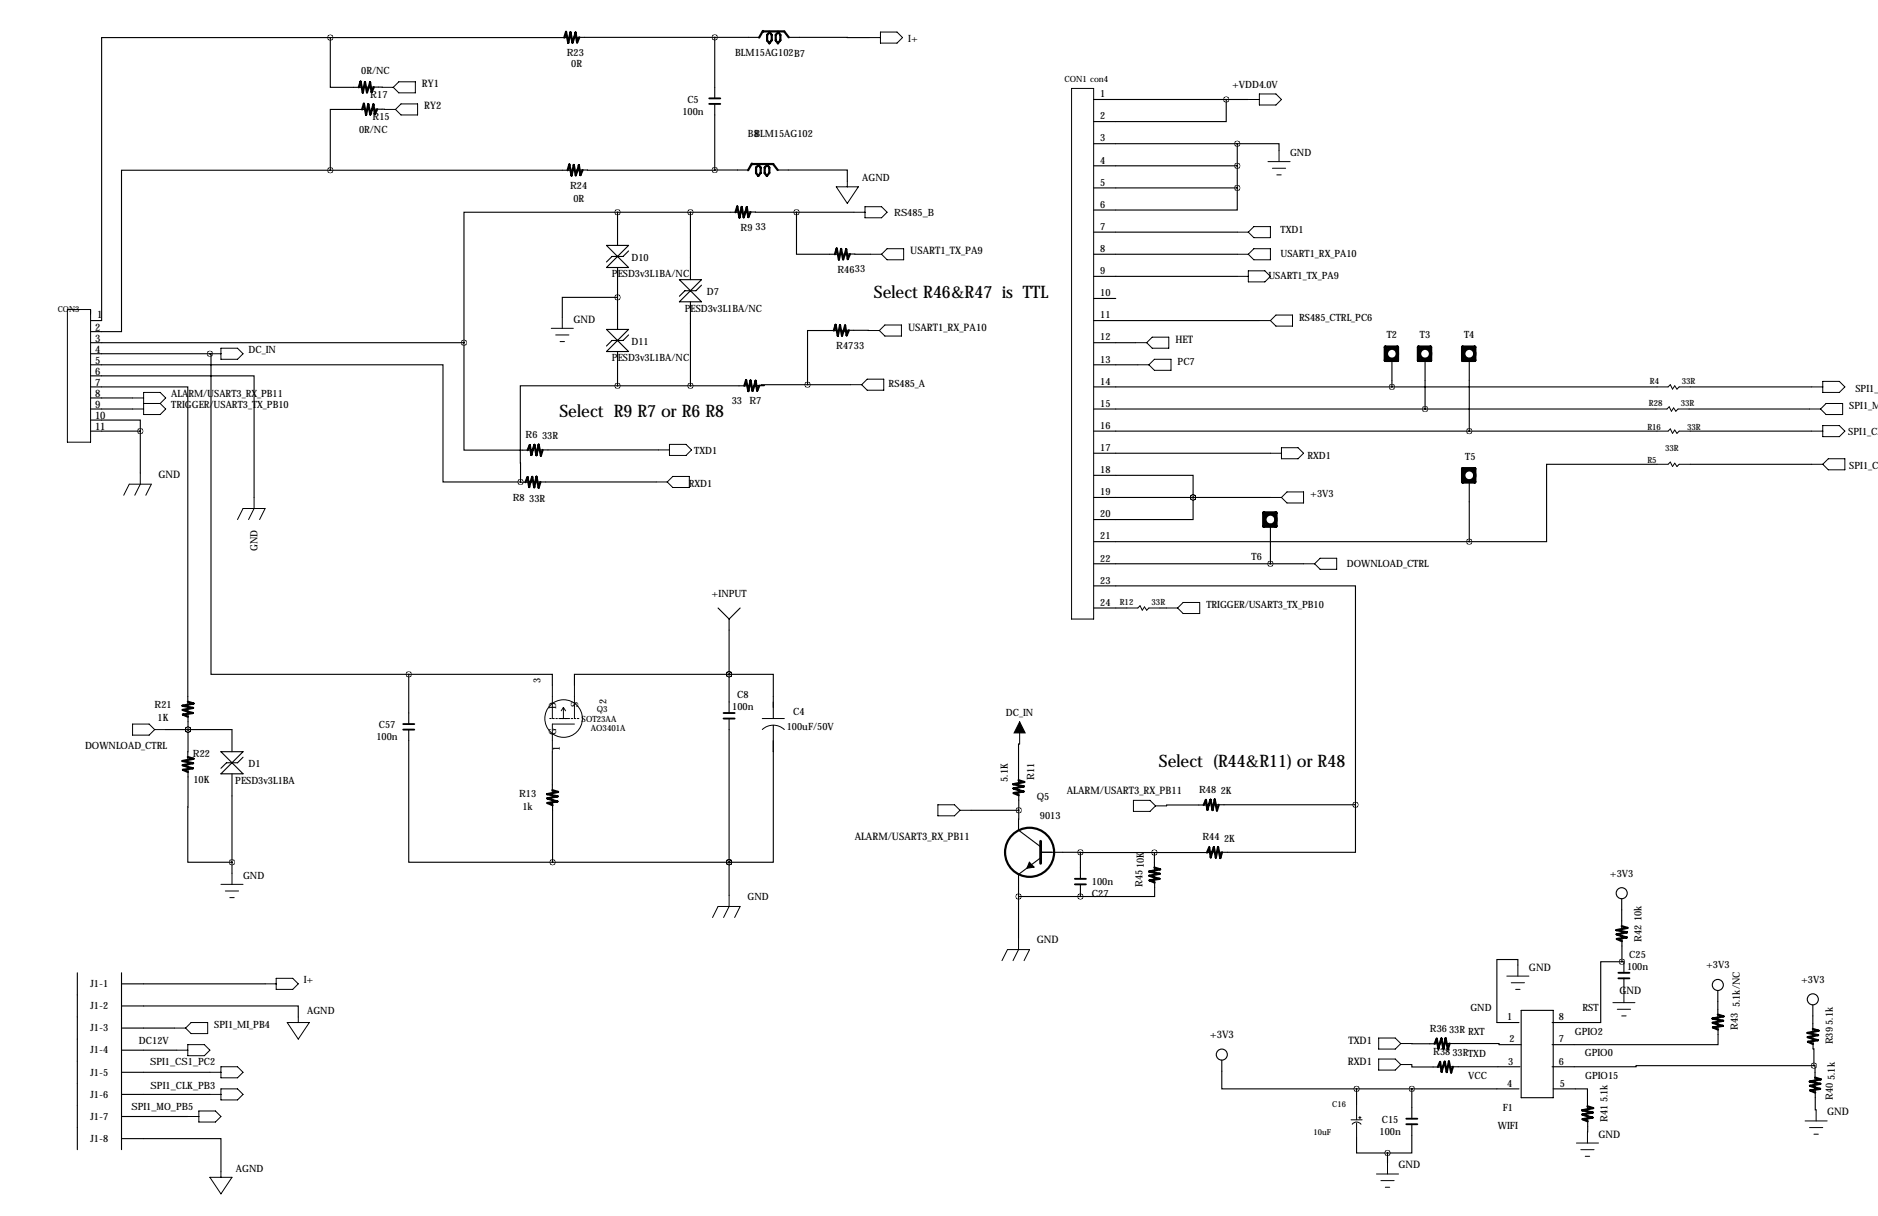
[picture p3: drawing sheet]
<svg xmlns="http://www.w3.org/2000/svg" width="432mm" height="279mm" viewBox="0 0 432 279" stroke-linecap="round" stroke-linejoin="round" font-family="sans-serif">
<g fill="none" stroke="#000" stroke-width=".23">
<path d="M199.9 8.6h2.5M202.4 7.4h3.8l1.3 1.2-1.3 1.3h-3.8zM87.9 20.1h2.5M88.4 25.1h2.5M90.4 20.1l1.3-1.3h3.8v2.5h-3.8zM92.2 23.9h3.8v2.5h-3.8l-1.3-1.3zM246.4 20.3h5.1v121.9h-5.1zM287 22.9h2.6M289.6 21.6h3.8l1.2 1.3-1.2 1.2h-3.8zM291.5 37.1h5.1M292.6 38.7h3M294.1 34.6v2.5"/>
<path d="M192.3 42.9h5.1l-2.6 3.8zM194.8 41.7v1.2M196.3 48.8h2.6M198.9 47.5h3.8l1.3 1.3-1.3 1.2h-3.8zM200.2 58.4h2.5M204 57.2h3.8v2.5h-3.8l-1.3-1.3zM284.5 58.4h2.5M284.5 53.3h2.5M287 58.4l1.3-1.2h3.8v2.5h-3.8zM287 53.3l1.3-1.2h3.8v2.5h-3.8zM293.6 40.2h1M15.5 71.1h5.3v30.5h-5.3z"/>
<path d="M126.7 75.4h5.1M127.8 77h3M128.8 78.5h1M129.3 72.9v2.5M199.6 75.9h2.6M203.5 74.7h3.8v2.5h-3.8l-1.3-1.3zM261.1 78.7h2.6M264.9 77.5h3.8v2.5h-3.8l-1.2-1.3zM284.5 63.5h2.5M287 62.2h3.8l1.3 1.3-1.3 1.3h-3.8zM289.6 73.7h2.5M292.1 73.7l1.3-1.3h3.8v2.5h-3.8z"/>
<path d="M30.5 94h2.5M30.5 91.4h2.5M33 90.2h3.8l1.3 1.2-1.3 1.3 1.3 1.3-1.3 1.2h-3.8zM33 92.7h3.8M48.3 81.3h2.5M50.8 80h3.8l1.3 1.3-1.3 1.2h-3.8zM195.6 88.4h2.5M198.1 88.4l1.3-1.3h3.8v2.6h-3.8zM261.6 83.8h2.6M264.2 83.8l1.2-1.3h3.8v2.6h-3.8zM380.7 94h2.6l.5-.5 .5 1 .5-.8 .5 .8 .5-.5h2.6M381 88.9h2.5l.5-.5 .6 1 .5-.8 .5 .8 .5-.5h2.5"/>
<path d="M381 99.1h2.5l.5-.5 .6 1 .5-.8 .5 .8 .5-.5h2.5M416.1 94h2.5M416.6 88.9h2.5M416.6 99.1h2.5M419.1 87.6h3.8l1.3 1.3-1.3 1.3h-3.8zM419.1 97.8h3.8l1.3 1.3-1.3 1.2h-3.8zM419.9 92.7h3.8v2.5h-3.8l-1.3-1.2zM28.4 113.8l1.3-2.5h5.1l-1.3 2.5M32.3 108.7v2.6l-1.3 2.5M54.6 119.4l1.3-2.6h5.1l-1.3 2.6M58.4 114.3v2.5l-1.3 2.6M150.9 110.7h2.5"/>
<path d="M151.4 103.4h2.5M153.9 102.1h3.8l1.3 1.3-1.3 1.2h-3.8zM154.7 109.5h3.8v2.5h-3.8l-1.3-1.3zM292.1 104.1h2.5M292.1 114.3h2.5M294.6 102.9h3.8l1.3 1.2-1.3 1.3h-3.8zM295.9 113h3.8v2.6h-3.8l-1.3-1.3zM381 106.7h2.5l.5-.5 .6 1 .5-.8 .5 .8 .5-.5h2.5M416.6 106.7h2.5M420.4 105.4h3.8v2.5h-3.8l-1.3-1.2zM259.1 139.7h2.5l.5-.5 .5 1 .5-.8 .6 .8 .5-.5h2.5M268.2 139.7h2.6"/>
<path d="M272 138.4h3.8v2.6h-3.8l-1.2-1.3zM299.7 129.5h2.6M302.3 129.5l1.2-1.2h3.8v2.5h-3.8zM127 157.5v7.6M132.1 157.5v7.6M30.5 166.4h3.8l1.3 1.2-1.3 1.3h-3.8zM35.6 167.6h2.5M128.8 165.1h1.8M129.5 162.6v2.5M129.5 162.6l-.5 .7M129.5 162.6l.5 .7M132.1 166.4h-5.1v6.3"/>
<path d="M175.3 165.1h5M175.3 167.6a3.7 3.7 0 0 1 5 0M234.4 165.9v5M215.6 184.9h3.9l1.2 1.3-1.2 1.3h-3.9zM220.7 186.2h2.6M260.6 183.9h3.8l1.3 1.3-1.3 1.2h-3.8zM265.7 185.2h2.5M50.8 203.2h5.1M51.8 204.7h3.1M52.8 206.2h1M53.3 200.7v2.5M163.8 210.8l1.3-2.5h5.1l-1.3 2.5"/>
<path d="M167.6 205.7v2.6l-1.2 2.5M234.2 215.6v2.6l-1.3 2.5M40.1 236.2h2.6M42.7 236.2l1.2-1.3h3.9v2.6h-3.9zM61 226.1h2.5M63.5 224.8h3.8l1.3 1.3-1.3 1.2h-3.8zM66 234.9h5.1l-2.5 3.9zM68.6 233.7v1.2M230.4 220.7l1.2-2.5h5.1l-1.2 2.5M317 238.5h3.8l1.3 1.3-1.3 1.2h-3.8zM322.1 239.8h2.5M346.5 224.3h5"/>
<path d="M347.5 225.8h3M348.5 227.3h1M349 221.7v2.6M370.8 230.4h5.1M371.9 231.9h3M372.9 233.4h1M373.4 227.8v2.6M40.6 241.3h2.6M43.2 240h3.8l1.3 1.3-1.3 1.3h-3.8zM43.2 256.5h2.5M45.7 255.3h3.8l1.3 1.2-1.3 1.3h-3.8zM48.3 246.4h2.5"/>
<path d="M48.3 251.5h2.5M50.8 245.1h3.8l1.3 1.3-1.3 1.2h-3.8zM50.8 250.2h3.8l1.3 1.3-1.3 1.2h-3.8zM310.6 257.3h2.6M310.9 258.3a1.27 1.27 0 0 1 2 0M311.9 253.7v3.6M311.9 258.1v3.3M312.4 256.8h.5M312.7 256.5v.5M317 243.3h3.8l1.3 1.3-1.3 1.3h-3.8zM322.1 244.6h2.5M415 257.6h5.1"/>
<path d="M416.1 259.1h3M417.6 255v2.6M48.3 270.5h5l-2.5 3.8zM50.8 269.2v1.3M316.5 269.7h5.1M317.5 271.3h3M318.5 272.8h1M319 267.2v2.5M362.5 262.6h5M363.5 264.2h3M364.5 265.7h1M365 260.1v2.5"/>
<path d="M417.1 260.6h1"/>
<circle cx="129.6" cy="165.1" r="4.3"/>
</g>
<g fill="none" stroke="#000" stroke-width=".25">
<path d="M75.9 8.6h-52.5v65.1h-2.6M75.9 8.6v11.5h7.9M75.9 8.6h55.2M131.8 8.6h42.9M164.3 8.6v14M181.3 8.6h18.6M75.9 39.1h-48v37.1h-7.1M75.9 39.1h55.9M84.5 20l3.4 .1M84.6 25.1h-8.7v14M85.3 25.1h3.1M132.5 39.1h31.8"/>
<path d="M164.3 23.9v15.2M164.3 39.1h7.8M178.7 39.1h16.1v2.6M251.5 22.9h35.5M251.5 33h33M251.5 38.1h33M281.9 22.9v5h-30.4M284.5 33h9.6v1.6M284.5 33v10.2M139.4 56.4h5.1l-5.1 5.1h5.1zM142 48.8h-35.3v29.9M142 48.8h28.4"/>
<path d="M142 48.8v7.6M144.5 57.7l-1.2 1.2h-2.6l-1.3 1.3M158.7 48.8v15.5M171.1 48.7l12 .1M183.1 48.8v9.6h10.2M183.1 48.8h13.2M194 58.4h6.2M251.5 43.2h33M251.5 53.3h33M251.5 58.4h33M284.5 43.2v5.1h-33M20.8 78.7h85.9"/>
<path d="M106.7 78.7v24.7h16M139.4 75.7h5.1l-5.1 5.1h5.1zM142 68.3h-12.7v4.6M142 61.5v14.2M144.5 77l-1.2 1.2h-2.6l-1.3 1.3M156.2 64.3h5.1l-5.1 5h5.1zM158.7 69.3v19.3M161.3 65.5l-1.3 1.3h-2.5l-1.3 1.3M193 75.9h-7.3v12.5M193.8 75.9h5.8M251.5 63.5h33M251.5 68.6h5"/>
<path d="M251.5 73.7h38.1M251.5 78.7h9.6M20.8 86.4h37.6v27.9M20.8 96.5h11.5v2.6M20.8 83.8h81.1v26.9h17.8M20.8 88.9h22.4v73.7M20.8 94h9.7M20.8 99.1h11.5M20.8 81.3h27.5M20.8 91.4h9.7M32.3 99.1v9.6M48.3 81.3h.2v73.6h45.5"/>
<path d="M48.3 81.3h.1M142 88.6h-22.4l.1 22.1M142 80.8v7.8M142 88.6h30.5M185.7 88.4h-10.7v.2h.7h-2.5M185.7 88.4h9.9M251.5 83.8h10.1M251.5 88.9h129.5M251.5 94h129.2M251.5 99.1h129.5M320 82.3v6.6M327.7 82.3v11.7"/>
<path d="M337.8 82.3v16.8M388.4 94h27.7M388.6 88.9h28M388.6 99.1h28M119.7 110.8h2.5M119.7 110.7v.1M122.9 110.7h28M123.4 103.4h28M251.5 109.2h22.8v5.1M251.5 104.1h40.6M251.5 114.3h40.6M274.3 114.3h.1"/>
<path d="M274.3 114.3v5.1h-22.8M337.8 110.2v14.3M381 106.7h-25.4v17.8h-17.8M388.6 106.7h28M165.1 139.7l2.5 2.5M170.2 139.7l-2.6 2.5M251.5 134.6h60.2v50.3M251.5 124.5h86.3M251.5 129.5h48.2M251.5 139.7h7.6M266.7 139.7h1.5M292.1 120.4v9.1"/>
<path d="M94 154.9h33v2.6M94 154.9v11.5M167.6 154.9h-35.5v2.6M167.6 154.9h.1M167.6 154.9h10.2v10.2M167.6 142.2v21.6M38.1 167.6h15.2v5.1M43.2 176v22.1h10.1M43.2 167.6v7.7M43.2 167.6h.1M43.2 163.3v4.3M50.8 172.7h5.1l-5.1 5.1h5.1z"/>
<path d="M53.3 177.8v22.9M55.9 174l-1.3 1.3h-2.5l-1.3 1.2M94 167.6v30.5h33.1M127 172.7v10.2M167.6 165.1v40.6M177.8 166.6v31.5h-10.2M234.4 170.9h-.2v9.7M127.1 183.6v14.5M127.1 198.1h40.5M167.6 198.1h.1M223.3 186.2h10.9M234.2 186.2v4.6l5.1 3.8"/>
<path d="M234.2 181.3v4.9M239.3 195.8h9.1M239.3 197.1l-5.1 3.8v14.7M248.4 195.8l17 .1M248.4 195.8v6.1M265.4 195.9h13.5M265.4 195.9v4.8M278.2 185h-10v.2M278.9 184.9h32.8M311.7 184.9v10.9h-32M234.2 206h14.2M248.4 203.2v2.8"/>
<path d="M265.5 201.4v4.6h-17.1M372.9 206.5v7.6M372.9 214.8v6.2M17.8 223.5v40.7M27.9 231.1h40.7v2.6M27.9 223.5v40.7M27.9 226.1h33.1M27.9 236.2h12.2M324.6 239.8h6.7M332 239.8h12.7v.2h5.1M349 221.7v-1.2h-4.8v14.4h5M349.8 232.2h7.3v20h-7.3z"/>
<path d="M372.9 221h-4.9v13.9h-11.1M372.9 221h.5v2.5M373.4 224.8v3M395 227.6v6.8M395 235.2v4.8h-38.1M416.8 230.9v6.8M416.9 238.5v2.5h.2v3.9M27.9 241.3h12.7M27.9 246.4h20.4M27.9 251.5h20.4M27.9 256.5h15.3M280.9 243.6v6.6h31"/>
<path d="M311.9 250.2h37.3M311.9 250.2v3.5M324.6 258.3v6.6h-5.6M324.6 244.6v.6h7.4M324.6 250.2v6.8M332.7 245.1h16.8M357.1 250.2h7.9v5.3M365 256.2v3.9M417.1 244.9h-40.9v.2h-19.3M417.1 244.9h.2v4M417.4 249.6v5.4h.2M27.9 261.6h22.9v7.6"/>
<path d="M311.9 261.4v3.5h7.1M319 264.9v2.3"/>
<circle cx="372.9" cy="205.2" r="1.27"/>
<circle cx="395" cy="226.3" r="1.27"/>
<circle cx="416.8" cy="229.6" r="1.27"/>
<circle cx="280.9" cy="242.3" r="1.27"/>
</g>
<g fill="none" stroke="#000" stroke-width=".76">
<path d="M318.5 79.8h2.8v3h-2.8zM326.1 79.8h2.8v3h-2.8zM336.3 79.8h2.8v3h-2.8zM290.6 117.9h2.8v3h-2.8zM336.3 107.7h2.8v3h-2.8z"/>
<circle cx="320" cy="81.3" r="1.27"/>
<circle cx="327.7" cy="81.3" r="1.27"/>
<circle cx="337.8" cy="81.3" r="1.27"/>
<circle cx="292.1" cy="119.4" r="1.27"/>
<circle cx="337.8" cy="109.2" r="1.27"/>
</g>
<path d="M163.1 23.9h2.5M163.1 22.6h2.5M92.7 167.6h2.5M92.7 166.4h2.5M166.4 165.1h2.5M166.4 163.8h2.5M247.1 203.2h2.6M247.1 201.9h2.6M372.1 224.8h2.5M372.1 223.5h2.5M323.3 258.3h2.6M323.3 257h2.6" fill="none" stroke="#000" stroke-width=".43"/>
<g fill="none" stroke="#000" stroke-width=".51">
<path d="M133.2 8.6l-.5 1.2-.4-2.3-.7 2.3-.4-2.4-.5 2.5-.6-2.6-.4 1.3M175.4 7.1l-.9 1.5M176.9 7.3l.5 .7v1.2l-.5 .8-.5-.7v-1.3l.5-.6M178.9 7.3l.5 .7v1.2l-.5 .8-.5-.7v-1.3l.5-.6M180.3 7.2l-4.9 .1M180.3 7.3l1.1 1.3M86 20l-.6 1.2-.3-2.3-.7 2.3-.5-2.4-.5 2.5-.5-2.6-.4 1.4M86.7 25.1l-.5 1.2-.3-2.3-.8 2.3-.4-2.4-.5 2.5-.5-2.6-.4 1.3M134 39.1l-.5 1.1-.4-2.3-.7 2.4-.5-2.4-.5 2.4-.5-2.5-.4 1.3M172.9 37.6l-.9 1.5M174.3 37.7l.6 .8v1.2l-.6 .7-.5-.6v-1.3l.6-.6M176.3 37.7l.6 .8v1.2l-.6 .7-.5-.6v-1.3l.6-.6"/>
<path d="M177.8 37.7h-4.9M177.8 37.7l1 1.4M172.6 48.7l-.5 1.2-.4-2.3-.7 2.3-.5-2.4-.5 2.5-.5-2.6-.4 1.4M195.4 58.4l-.5 1.1-.3-2.2-.7 2.3-.5-2.4-.5 2.4-.5-2.5-.4 1.3M195.2 75.9l-.5 1.2-.4-2.3-.7 2.3-.5-2.4-.5 2.5-.5-2.6-.4 1.3M174.6 88.6l-.5 1.2-.4-2.3-.7 2.3-.4-2.4-.5 2.5-.5-2.6-.5 1.3M124.3 110.7l-.4 1.4-.6-2.6-.5 2.5-.4-2.4-.7 2.3-.4-2.3-.5 1.2M124.8 103.4l-.4 1.3-.5-2.5-.6 2.4-.4-2.4-.7 2.3-.4-2.2-.5 1.1M43.2 161.2l1.3 .4-2.5 .6 2.4 .5-2.4 .4 2.3 .7-2.2 .4 1.1 .5M43.2 173.9l1.3 .4-2.5 .6 2.4 .5-2.4 .4 2.3 .7-2.2 .4 1.1 .5M234.2 179.3l1.3 .4-2.5 .5 2.4 .5-2.4 .5 2.4 .7-2.3 .3 1.1 .5M127 181.6l1.3 .4-2.5 .5 2.4 .5-2.4 .4 2.4 .7-2.3 .4 1.2 .5"/>
<path d="M265.4 199.3l1.4 .4-2.6 .6 2.4 .5-2.3 .4 2.3 .7-2.3 .4 1.2 .5M280.2 184.9l-.4 1.3-.5-2.5-.5 2.4-.5-2.4-.7 2.4-.3-2.3-.5 1.2M281 195.8l-.4 1.4-.5-2.6-.5 2.5-.5-2.4-.7 2.3-.4-2.3-.5 1.2M372.9 212.8l1.3 .4-2.5 .5 2.4 .5-2.4 .5 2.3 .7-2.2 .3 1.1 .6M333.3 239.8l-.4 1.3-.5-2.5-.5 2.4-.5-2.4-.7 2.3-.3-2.2-.6 1.1M395 233.1l1.3 .4-2.5 .5 2.4 .5-2.4 .5 2.3 .7-2.2 .4 1.1 .5M416.8 236.4l1.3 .4-2.5 .5 2.4 .5-2.4 .5 2.4 .7-2.3 .4 1.2 .5M334.1 245.1l-.4 1.3-.6-2.5-.5 2.4-.4-2.4-.7 2.4-.4-2.3-.5 1.2M365 254.2l1.3 .4-2.5 .5 2.4 .5-2.4 .5 2.4 .7-2.3 .3 1.1 .6M417.3 247.6l1.3 .4-2.5 .5 2.4 .5-2.3 .5 2.3 .7-2.3 .3 1.2 .6"/>
<circle cx="236.7" cy="195.8" r="5.6"/>
</g>
<path d="M133.1 165.1h-6.9" fill="none" stroke="#000" stroke-width=".23" stroke-dasharray=".4 .4"/>
<path d="M239.3 193.3v5.1" fill="none" stroke="#000" stroke-width=".63"/>
<path d="M236.7 198.1l1 1.1-1.6 .3z" fill="#000" stroke="#000" stroke-width=".25"/>
<path d="M234.4 165.9l1.3 2.5h-2.5z" fill="#000" stroke="#000" stroke-width=".23"/>
<path d="M281.9 22.9a.05 .05 0 0 0 .1 0 .05 .05 0 0 0-.1 0zM284.4 38.1a.05 .05 0 0 0 .1 0 .05 .05 0 0 0-.1 0zM284.4 33a.05 .05 0 0 0 .1 0 .05 .05 0 0 0-.1 0zM284.4 43.2a.05 .05 0 0 0 .1 0 .05 .05 0 0 0-.1 0zM274.3 114.3a.05 .05 0 0 0 .1 0 .05 .05 0 0 0-.1 0zM167.6 198.1a.05 .05 0 0 0 .1 0 .05 .05 0 0 0-.1 0zM93.9 154.9a.05 .05 0 0 0 .1 0 .05 .05 0 0 0-.1 0zM167.6 154.9a.05 .05 0 0 0 .1 0 .05 .05 0 0 0-.1 0zM167.6 154.9a.05 .05 0 0 0 .1 0 .05 .05 0 0 0-.1 0zM167.6 198.1a.05 .05 0 0 0 .1 0 .05 .05 0 0 0-.1 0zM320 88.9a.05 .05 0 0 0 .1 0 .05 .05 0 0 0-.1 0zM337.8 99.1a.05 .05 0 0 0 .1 0 .05 .05 0 0 0-.1 0zM164.3 39.1a.05 .05 0 0 0 .1 0 .05 .05 0 0 0-.1 0zM164.3 8.6a.05 .05 0 0 0 .1 0 .05 .05 0 0 0-.1 0zM127 198.1a.05 .05 0 0 0 .1 0 .05 .05 0 0 0-.1 0zM274.3 114.3a.05 .05 0 0 0 .1 0 .05 .05 0 0 0-.1 0zM337.8 124.5a.05 .05 0 0 0 .1 0 .05 .05 0 0 0-.1 0zM43.2 167.6a.05 .05 0 0 0 .1 0 .05 .05 0 0 0-.1 0zM43.2 167.6a.05 .05 0 0 0 .1 0 .05 .05 0 0 0-.1 0zM106.6 78.7a.05 .05 0 0 0 .1 0 .05 .05 0 0 0-.1 0zM53.3 198.1a.05 .05 0 0 0 .1 0 .05 .05 0 0 0-.1 0zM48.2 81.3a.05 .05 0 0 0 .1 0 .05 .05 0 0 0-.1 0zM327.6 94a.05 .05 0 0 0 .1 0 .05 .05 0 0 0-.1 0zM32.2 99.1a.05 .05 0 0 0 .1 0 .05 .05 0 0 0-.1 0zM75.9 8.6a.05 .05 0 0 0 .1 0 .05 .05 0 0 0-.1 0zM75.9 39.1a.05 .05 0 0 0 .1 0 .05 .05 0 0 0-.1 0zM119.6 110.7a.05 .05 0 0 0 .1 0 .05 .05 0 0 0-.1 0zM158.7 48.8a.05 .05 0 0 0 .1 0 .05 .05 0 0 0-.1 0zM158.7 88.6a.05 .05 0 0 0 .1 0 .05 .05 0 0 0-.1 0zM141.9 88.6a.05 .05 0 0 0 .1 0 .05 .05 0 0 0-.1 0zM141.9 48.8a.05 .05 0 0 0 .1 0 .05 .05 0 0 0-.1 0zM141.9 68.3a.05 .05 0 0 0 .1 0 .05 .05 0 0 0-.1 0zM311.9 250.2a.05 .05 0 0 0 .1 0 .05 .05 0 0 0-.1 0zM324.6 250.2a.05 .05 0 0 0 .1 0 .05 .05 0 0 0-.1 0zM319 264.9a.05 .05 0 0 0 .1 0 .05 .05 0 0 0-.1 0zM417 244.9a.05 .05 0 0 0 .1 0 .05 .05 0 0 0-.1 0zM372.9 221a.05 .05 0 0 0 .1 0 .05 .05 0 0 0-.1 0zM234.1 206a.05 .05 0 0 0 .1 0 .05 .05 0 0 0-.1 0zM248.4 195.8a.05 .05 0 0 0 .1 0 .05 .05 0 0 0-.1 0zM234.2 186.2a.05 .05 0 0 0 .1 0 .05 .05 0 0 0-.1 0zM265.4 195.9a.05 .05 0 0 0 .1 0 .05 .05 0 0 0-.1 0zM248.4 206a.05 .05 0 0 0 .1 0 .05 .05 0 0 0-.1 0zM183.1 48.8a.05 .05 0 0 0 .1 0 .05 .05 0 0 0-.1 0zM185.6 88.4a.05 .05 0 0 0 .1 0 .05 .05 0 0 0-.1 0zM311.6 184.9a.05 .05 0 0 0 .1 0 .05 .05 0 0 0-.1 0z" fill="#000" stroke="#000" stroke-width="1.3"/>
<g font-size="4">
<text x="200.9" y="68.6">Select R46&amp;R47 is TTL</text>
<text x="128.6" y="95.8">Select R9 R7 or R6 R8</text>
<text x="266.4" y="176.3">Select (R44&amp;R11) or R48</text>
</g>
<g font-size="2.4">
<text x="97" y="20.1">RY1</text>
<text x="97.5" y="25.1">RY2</text>
<text x="209.3" y="58.4">USART1_TX_PA9</text>
<text x="21.8" y="75.9">2</text>
<text x="22.4" y="73.2">1</text>
<text x="131.8" y="74.2">GND</text>
<text x="208.8" y="75.9">USART1_RX_PA10</text>
<text x="21.8" y="78.5">3</text>
<text x="21.8" y="81">4</text>
<text x="21.8" y="83.6">5</text>
<text x="270.3" y="78.7">HET</text>
<text x="21.8" y="86.1">6</text>
<text x="21.8" y="88.6">7</text>
<text x="21.8" y="91.2">8</text>
<text x="21.8" y="93.7">9</text>
<text x="21.8" y="96.3">10</text>
<text x="21.8" y="98.8">11</text>
<text x="36.4" y="109.7">GND</text>
<text x="245.3" y="182.4">ALARM/USART3_RX_PB11</text>
<text x="196.5" y="193">ALARM/USART3_RX_PB11</text>
<text x="238.4" y="216.7">GND</text>
<text x="351.5" y="223">GND</text>
<text x="372.4" y="228.3">GND</text>
<text x="278.1" y="238.5">+3V3</text>
<text x="310" y="239.8">TXD1</text>
<text x="309.9" y="244.6">RXD1</text>
<text x="420.1" y="256.3">GND</text>
<text x="367.5" y="261.4">GND</text>
<text x="321.6" y="268.5">GND</text>
</g>
<g font-size="2.3">
<text x="208.8" y="9.7">I+</text>
<text x="83.1" y="17">0R/NC</text>
<text x="130.3" y="12.9">R23</text>
<text x="131.3" y="15.4">0R</text>
<text x="169" y="12.9">BLM15AG102B7</text>
<text x="85.1" y="22.6">R17</text>
<text x="158" y="23.6">C5</text>
<text x="253" y="22.4">1</text>
<text x="283.3" y="20.1">+VDD4.0V</text>
<text x="85.7" y="27.7">R15</text>
<text x="156.9" y="26.3">100n</text>
<text x="253" y="27.4">2</text>
<text x="82.6" y="30.7">0R/NC</text>
<text x="172" y="31.5">B8</text>
<text x="173.5" y="31.4">BLM15AG102</text>
<text x="253" y="32.5">3</text>
<text x="296.6" y="35.9">GND</text>
<text x="198.3" y="41.7">AGND</text>
<text x="253" y="37.6">4</text>
<text x="131.1" y="43.4">R24</text>
<text x="131.8" y="46.4">0R</text>
<text x="253" y="42.7">5</text>
<text x="253" y="47.8">6</text>
<text x="170.3" y="53">R9</text>
<text x="173.7" y="52.9">33</text>
<text x="205.6" y="49.6">RS485_B</text>
<text x="253" y="52.8">7</text>
<text x="294.4" y="53.6">TXD1</text>
<text x="145.2" y="59.9">D10</text>
<text x="253" y="57.9">8</text>
<text x="294.4" y="59.1">USART1_RX_PA10</text>
<text x="140.7" y="63.7">PESD3v3L1BA/NC</text>
<text x="192.5" y="62.7">R4633</text>
<text x="253" y="63">9</text>
<text x="291.6" y="64">USART1_TX_PA9</text>
<text x="157.5" y="71.6">PESD3v3L1BA/NC</text>
<text x="162.5" y="67.8">D7</text>
<text x="253" y="68.1">10</text>
<text x="253" y="73.2">11</text>
<text x="298.7" y="73.7">RS485_CTRL_PC6</text>
<text x="318.9" y="77.7">T2</text>
<text x="326.5" y="77.7">T3</text>
<text x="336.6" y="77.7">T4</text>
<text x="57.1" y="81">DC_IN</text>
<text x="140.7" y="83">PESD3v3L1BA/NC</text>
<text x="145.2" y="79.2">D11</text>
<text x="192.3" y="80.2">R4733</text>
<text x="253" y="78.2">12</text>
<text x="253" y="83.3">13</text>
<text x="270.8" y="83.8">PC7</text>
<text x="204.3" y="88.9">RS485_A</text>
<text x="253" y="88.4">14</text>
<text x="39.4" y="91.2">ALARM/USART3_RX_PB11</text>
<text x="39.4" y="93.7">TRIGGER/USART3_TX_PB10</text>
<text x="168.2" y="92.8">33 R7</text>
<text x="253" y="93.5">15</text>
<text x="425.2" y="94">SPI1_MI</text>
<text x="426.6" y="90.1">SPI1_M</text>
<text x="120.8" y="100.6">R6</text>
<text x="124.6" y="100.9">33R</text>
<text x="253" y="98.6">16</text>
<text x="425" y="100">SPI1_CLK</text>
<text x="159.6" y="104.3">TXD1</text>
<text x="253" y="103.6">17</text>
<text x="300.6" y="105.5">RXD1</text>
<text x="336.9" y="105.7">T5</text>
<text x="425.2" y="107.7">SPI1_CS</text>
<text x="158.4" y="111.9">RXD1</text>
<text x="253" y="108.7">18</text>
<text x="253" y="113.8">19</text>
<text x="117.9" y="115.1">R8</text>
<text x="121.7" y="115.4">33R</text>
<text x="253" y="118.9">20</text>
<text x="301.2" y="114.3">+3V3</text>
<text x="253" y="124">21</text>
<text x="59.2" y="126.6" transform="rotate(-90 59.2 126.6)">GND</text>
<text x="253" y="129">22</text>
<text x="287.8" y="128.6">T6</text>
<text x="309.7" y="130.3">DOWNLOAD_CTRL</text>
<text x="163.6" y="137.2">+INPUT</text>
<text x="253" y="134.1">23</text>
<text x="253" y="139.2">24</text>
<text x="277.4" y="139.7">TRIGGER/USART3_TX_PB10</text>
<text x="124.2" y="157" transform="rotate(-90 124.2 157)">3</text>
<text x="139.5" y="161.8" transform="rotate(-90 139.5 161.8)">2</text>
<text x="169.5" y="160.4">C8</text>
<text x="35.5" y="162.8">R21</text>
<text x="36.2" y="165.7">1K</text>
<text x="87.1" y="167.3">C57</text>
<text x="127.9" y="162.9" transform="rotate(-90 127.9 162.9)">D</text>
<text x="132.9" y="162.5" transform="rotate(-90 132.9 162.5)">S</text>
<text x="168.4" y="163.2">100n</text>
<text x="180.9" y="167.8">100uF/50V</text>
<text x="182.4" y="164.3">C4</text>
<text x="231.3" y="164.6">DC_IN</text>
<text x="19.6" y="172.1">DOWNLOAD_CTRL</text>
<text x="44.4" y="173.9">R22</text>
<text x="86.6" y="170.1">100n</text>
<text x="127.9" y="168.9" transform="rotate(-90 127.9 168.9)">G</text>
<text x="128.7" y="172.6" transform="rotate(-90 128.7 172.6)">1</text>
<text x="44.5" y="179.9">10K</text>
<text x="57.1" y="176.3">D1</text>
<text x="231.7" y="179.7" transform="rotate(-90 231.7 179.7)">5.1K</text>
<text x="237.8" y="179.3" transform="rotate(-90 237.8 179.3)">R11</text>
<text x="54.1" y="180">PESD3v3L1BA</text>
<text x="119.3" y="183.1">R13</text>
<text x="238.4" y="183.7">Q5</text>
<text x="275.7" y="182.2">R48</text>
<text x="280.7" y="182.5">2K</text>
<text x="120.1" y="186">1k</text>
<text x="239.1" y="188.1">9013</text>
<text x="276.5" y="193.1">R44</text>
<text x="281.4" y="193.4">2K</text>
<text x="55.9" y="201.9">GND</text>
<text x="251.1" y="203.5">100n</text>
<text x="262.7" y="203.9" transform="rotate(-90 262.7 203.9)">R4510K</text>
<text x="370.2" y="201.4">+3V3</text>
<text x="171.9" y="206.8">GND</text>
<text x="251.1" y="206">C27</text>
<text x="374.6" y="220.1">C25</text>
<text x="377.5" y="216.4" transform="rotate(-90 377.5 216.4)">R4210k</text>
<text x="20.8" y="226.8">J1-1</text>
<text x="69.8" y="225.8">I+</text>
<text x="374.1" y="222.9">100n</text>
<text x="392.3" y="222.5">+3V3</text>
<text x="414.1" y="225.8">+3V3</text>
<text x="20.8" y="231.9">J1-2</text>
<text x="70.6" y="233.1">AGND</text>
<text x="338.1" y="232.2">GND</text>
<text x="363.8" y="232.2">RST</text>
<text x="400" y="231.4" transform="rotate(-90 400 231.4)">5.1k/NC</text>
<text x="20.8" y="237">J1-3</text>
<text x="32" y="239.8">DC12V</text>
<text x="49.3" y="236.2">SPI1_MI_PB4</text>
<text x="328.8" y="237">R3633R</text>
<text x="337.6" y="237.8">RXT</text>
<text x="346.5" y="234.4">1</text>
<text x="347" y="239.5">2</text>
<text x="358.4" y="239.5">7</text>
<text x="358.4" y="234.4">8</text>
<text x="362.1" y="237.8">GPIO2</text>
<text x="399.6" y="236.7" transform="rotate(-90 399.6 236.7)">R43</text>
<text x="421.4" y="240" transform="rotate(-90 421.4 240)">R395.1k</text>
<text x="20.8" y="242.1">J1-4</text>
<text x="34.5" y="244.7">SPI1_CS1_PC2</text>
<text x="329.5" y="242.4">R3833RTXD</text>
<text x="346.8" y="244.6">3</text>
<text x="358.4" y="244.6">6</text>
<text x="364.4" y="242.7">GPIO0</text>
<text x="20.8" y="247.1">J1-5</text>
<text x="34.6" y="250.2">SPI1_CLK_PB3</text>
<text x="337.6" y="248">VCC</text>
<text x="346.5" y="249.7">4</text>
<text x="358.6" y="249.7">5</text>
<text x="364.5" y="248">GPIO15</text>
<text x="20.8" y="252.2">J1-6</text>
<text x="20.8" y="257.3">J1-7</text>
<text x="30.2" y="255.1">SPI1_MO_PB5</text>
<text x="345.5" y="255.3">F1</text>
<text x="369.6" y="257.8" transform="rotate(-90 369.6 257.8)">R415.1k</text>
<text x="421.4" y="252.7" transform="rotate(-90 421.4 252.7)">R405.1k</text>
<text x="20.8" y="262.4">J1-8</text>
<text x="317.2" y="260.8">100n</text>
<text x="317.7" y="258">C15</text>
<text x="344.4" y="259.5">WIFI</text>
<text x="54.2" y="269.2">AGND</text>
</g>
<g font-size="2">
<text x="244.7" y="18.9">CON1 con4</text>
<text x="379.4" y="88.2">R4</text>
<text x="386.7" y="88.2">33R</text>
<text x="379.1" y="93.3">R28</text>
<text x="386.4" y="93.3">33R</text>
<text x="378.8" y="98.8">R16</text>
<text x="387.9" y="98.8">33R</text>
<text x="378.8" y="106.5">R5</text>
<text x="382.8" y="103.6">33R</text>
<text x="257.5" y="139">R12</text>
<text x="264.8" y="139">33R</text>
<text x="133.7" y="165.9">SOT23AA</text>
<text x="135.9" y="167.9">AO3401A</text>
<text x="137.2" y="163.6">Q3</text>
</g>
<g font-size="1.9">
<text x="13.3" y="71.6">CON3</text>
<text x="306.3" y="254.3">C16</text>
<text x="302" y="260.9">10uF</text>
</g>
</svg>
